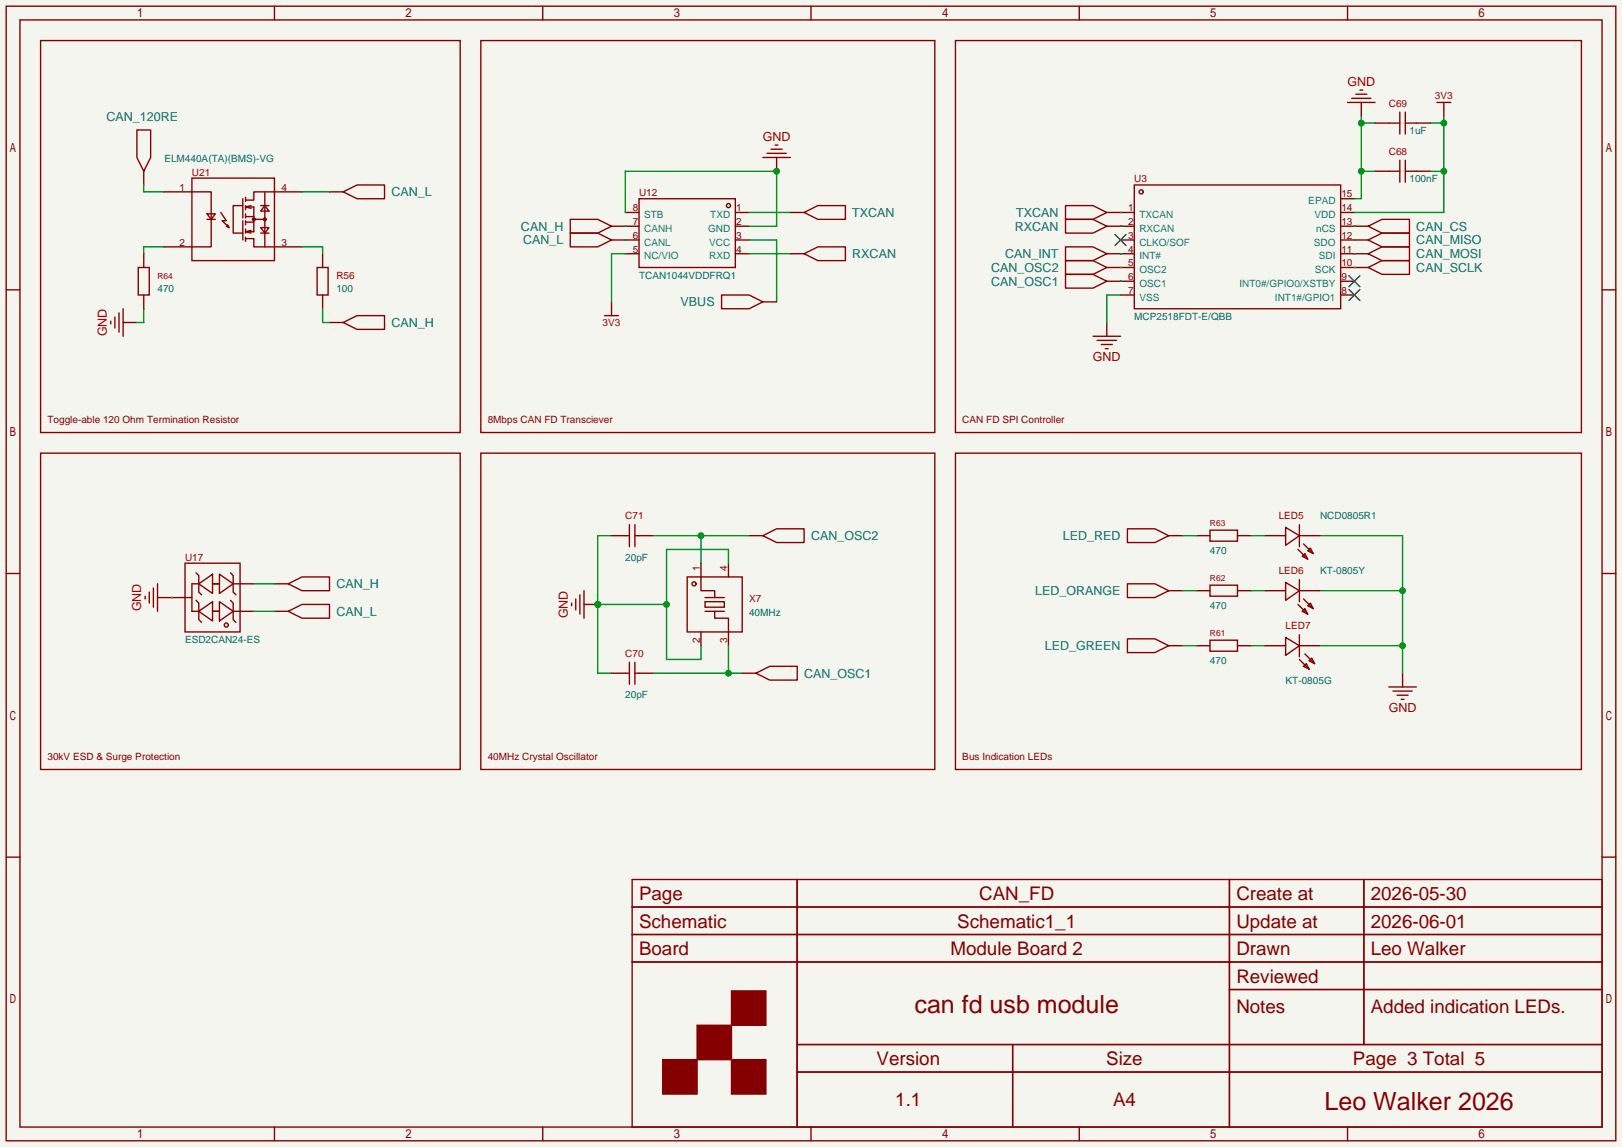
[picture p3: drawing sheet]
<svg xmlns="http://www.w3.org/2000/svg" width="299mm" height="212mm" viewBox="0 0 299 212" stroke-linecap="round" stroke-linejoin="round" font-family="sans-serif">
<path d="M0 0h299.5v211.8h-299.5z" fill="#f5f5f0"/>
<g fill="#850000" stroke="#850000" stroke-width=".25">
<path d="M135.1 183h6.3v6.4h-6.3z"/>
<path d="M128.7 189.4h6.4v6.3h-6.4z"/>
<path d="M122.4 195.7h6.3v6.4h-6.3z"/>
<path d="M135.1 195.7h6.3v6.4h-6.3z"/>
</g>
<g fill="none" stroke="#850000" stroke-width=".25">
<path d="M1.1 1.1h297.2v209.6h-297.2zM3.7 3.7h292.1v204.5h-292.1zM50.7 1.1v2.6M100.2 1.1v2.6M149.7 1.1v2.6M199.3 1.1v2.6M248.8 1.1v2.6M248.8 18.9h5.1M249.6 18.2h3.5M250.3 17.4h2M251.1 16.6h.5M251.3 18.9v2.6"/>
<path d="M206.9 39.2h2.5M209.4 34.2h38.1v22.8h-38.1zM247.5 36.7h2.6M247.5 39.2h2.6M1.1 53.5h2.6M206.9 41.8h2.5M206.9 44.3h2.5M206.9 46.9h2.5M206.9 49.4h2.5M206.9 51.9h2.5M206.9 54.5h2.5M247.5 41.8h5.1"/>
<path d="M247.5 44.3h5.1M247.5 46.9h5.1M247.5 49.4h5.1M247.5 51.9h2.6M247.5 54.5h2.6M252.6 49.4l2.5-1.3h5.1v2.6h-5.1zM252.6 46.9l2.5-1.3h5.1v2.5h-5.1zM252.6 44.3l2.5-1.2h5.1v2.5h-5.1zM252.6 41.8l2.5-1.3h5.1v2.6h-5.1zM295.8 53.5h2.5M1.1 105.9h2.6M295.8 105.9h2.5"/>
<path d="M1.1 158.3h2.6M295.8 158.3h2.5M116.7 162.4h179.1v45.8h-179.1zM116.7 167.5h179.1M116.7 172.6h179.1M116.7 177.7h179.1M147.2 162.4v45.8M227 162.4v45.8M251.8 162.4v30.5M147.2 192.9h148.6M147.2 198h148.6M187 192.9v15.3"/>
<path d="M227 182.8h68.8M50.7 208.2v2.5M100.2 208.2v2.5M149.7 208.2v2.5M199.3 208.2v2.5M248.8 208.2v2.5"/>
<circle cx="210.7" cy="35.4" r=".38"/>
</g>
<path d="M205.9 43.3l2 2M207.9 43.3l-2 2M249 50.9l2.1 2.1M249 53.5l2.1 2M251.1 50.9l-2.1 2.1M251.1 53.5l-2.1 2" fill="none" stroke="#000085" stroke-width=".25"/>
<path d="M251.3 21.5v15.2h-1.2M251.3 31.6h2.6M251.3 22.7h2.6M250.1 49.4h.1M250.1 46.9h.1M250.1 44.3h.1M250.1 41.8h.1" fill="none" stroke="#009600" stroke-width=".25"/>
<g fill="#009600">
<circle cx="251.3" cy="31.6" r=".63"/>
<circle cx="251.3" cy="22.7" r=".63"/>
</g>
<g fill="none" stroke="#850000" stroke-width=".25">
<path d="M115.4 39.2h2.6M118 36.7h17.8v12.7h-17.8zM135.8 39.2h2.5M140.8 29.1h5.1M141.6 28.3h3.6M142.4 27.6h2M143.1 26.8h.5M143.4 29.1v2.5M115.4 46.9h2.6M115.4 41.8h2.6M115.4 44.3h2.6M133.2 54.5h5.1l2.5 1.3-2.5 1.2h-5.1z"/>
<path d="M135.8 46.9h2.5M135.8 41.8h2.5M135.8 44.3h2.5M140.8 55.8h2.6M196.7 45.6h5.1l2.5 1.3-2.5 1.2h-5.1zM204.3 46.9h2.6"/>
<circle cx="134.5" cy="38" r=".38"/>
</g>
<path d="M115.4 39.2v-7.6h28v10.2h-5.1M138.3 39.2h7.6M138.3 44.3h5.1v11.5M206.9 46.9h.1" fill="none" stroke="#009600" stroke-width=".25"/>
<circle cx="143.4" cy="31.6" r=".63" fill="#009600"/>
<path d="M265.3 18.9h2.5M266.6 18.9v2.6M111.6 58.3h2.6M112.9 55.8v2.5M204.3 59.6v2.5M201.8 62.1h5.1M202.6 62.9h3.5M203.3 63.6h2.1M204.1 64.4h.5" fill="none" stroke="#850000" stroke-width=".25"/>
<path d="M264 31.6h2.6M264 22.7h2.6M266.6 21.5v17.7h-16.5M115.4 46.9h-2.5v8.9M206.9 54.5h-2.6v5.1" fill="none" stroke="#009600" stroke-width=".25"/>
<g fill="#009600">
<circle cx="266.6" cy="31.6" r=".63"/>
<circle cx="266.6" cy="22.7" r=".63"/>
</g>
<g fill="none" stroke="#850000" stroke-width=".25">
<path d="M126.9 106.6h10.1v10.1h-10.1zM129.4 104v5.1h2.6v1.3M129.4 116.7v2.6M130.2 111.1h3.5v1h-3.5zM130.2 110.4h3.5M130.2 112.9h3.5M132 112.9v1.3h2.5v5.1M134.5 104v2.6"/>
<circle cx="128.1" cy="107.8" r=".38"/>
</g>
<path d="M134.5 119.3v5M120.5 124.3h16.5" fill="none" stroke="#009600" stroke-width=".25"/>
<circle cx="134.5" cy="124.3" r=".63" fill="#009600"/>
<path d="M120.5 98.9h17.8M129.4 98.9v5.1" fill="none" stroke="#009600" stroke-width=".25"/>
<circle cx="129.4" cy="98.9" r=".63" fill="#009600"/>
<path d="M112.9 98.9h-2.5v25.4h2.5M110.4 111.6h12.7M134.5 104v-2.5h-11.4v20.3h6.3v-2.5" fill="none" stroke="#009600" stroke-width=".25"/>
<g fill="#009600">
<circle cx="123.1" cy="111.6" r=".63"/>
<circle cx="110.4" cy="111.6" r=".63"/>
</g>
<path d="M107.8 111.6h2.6" fill="none" stroke="#850000" stroke-width=".25"/>
<circle cx="110.4" cy="111.6" r=".63" fill="#009600"/>
<g fill="none" stroke="#850000" stroke-width=".25">
<path d="M7.5 7.5h77.5v72.4h-77.5zM88.8 7.5h83.8v72.4h-83.8zM176.4 7.5h115.6v72.4h-115.6zM25.3 24h2.5v5.1l-1.3 2.5-1.2-2.5zM26.5 31.6v2.6M30.4 35.4h8.6v10.2h-8.6M35.4 32.9h15.3v15.2h-15.3zM38.2 39.5h1.6l-.8 1zM40.8 39.2l1 1.6h-.8l1.3 1.2-.3-.5M44.8 38h-1.7v5.1h1.7M44.8 36.7v3.6M45.3 36.4v.8"/>
<path d="M45.3 38v.7M45.3 39.5v.8M45.3 38.2h1.6v4.6h-1.6M45.3 38.2l1.1 .3M46.4 38l-1.1 .2M48.1 38h1.6M48.9 38l.8 1h-1.6zM48.9 35.4v10.2M55.8 35.4h-8.9v1.6h-1.6M60.8 35.4h2.6M63.4 35.4l2.5-1.2h5.1v2.5h-5.1zM145.9 39.2h2.6"/>
<path d="M148.5 39.2l2.5-1.2h5.1v2.5h-5.1zM196.7 38h5.1l2.5 1.2-2.5 1.3h-5.1zM204.3 39.2h2.6M20.4 59.3v.5M21.2 58.5v2.1M22 57.8v3.5M22.7 59.6h2.6M22.7 57v5.1M38.2 40.5h1.6M41.8 41.8l.5 .2M44.8 40.8v3.5M45.3 44.1h1.6v1.5h8.9"/>
<path d="M45.3 40.8v.7M45.3 42.3v.8M45.3 43.8v.8M45.3 40h1.6M45.3 41h1.6M45.3 42.8l1.1 .3M46.4 42.5l-1.1 .3M46.9 40.5h2M48.1 42h1.6l-.8 1.1zM48.1 43.1h1.6M58.5 49.4h2.1v5.1h-2.1zM59.6 46.9v2.5"/>
<path d="M59.6 54.5v2.5M60.8 59.6h2.6M63.4 59.6l2.5-1.3h5.1v2.5h-5.1zM105.3 40.5h5.1l2.5 1.3-2.5 1.3h-5.1zM105.3 43.1h5.1l2.5 1.2-2.5 1.3h-5.1zM112.9 41.8h2.5M112.9 44.3h2.5M145.9 46.9h2.6M148.5 46.9l2.5-1.3h5.1v2.5h-5.1zM196.7 40.5h5.1l2.5 1.3-2.5 1.3h-5.1zM196.7 50.7h5.1l2.5 1.2-2.5 1.3h-5.1zM196.7 48.1h5.1l2.5 1.3-2.5 1.3h-5.1z"/>
<path d="M204.3 41.8h2.6M204.3 51.9h2.6M204.3 49.4h2.6M7.5 83.7h77.5v58.4h-77.5zM88.8 83.7h83.8v58.4h-83.8zM138.3 98.9h2.5M140.8 98.9l2.6-1.2h5.1v2.5h-5.1zM176.4 83.7h115.6v58.4h-115.6zM208.2 97.7h5l2.6 1.2-2.6 1.3h-5zM215.8 98.9h2.5M220.9 98.9h2.5M223.4 97.9h5.1v2h-5.1z"/>
<path d="M228.5 98.9h2.5M26.8 110.1v.5M27.6 109.3v2.1M28.3 108.6v3.5M29.1 110.4h6.3M29.1 107.8v5.1M34.2 104h10.1v12.7h-10.1zM36.2 110.9l.5 .5v3l.5 .5M36.2 105.8l.5 .5v3l.5 .6M36.7 112.9l2.5-1.8v3.6zM36.7 107.8l2.5-1.8v3.6zM36.7 107.8h-1.3v5.1h1.3"/>
<path d="M39.2 107.8h1.3M39.2 112.9h1.3M40.5 111.1l2.6 1.8-2.6 1.8zM40.5 106l2.6 1.8-2.6 1.8zM42.5 110.9l.6 .5v3l.5 .5M42.5 105.8l.6 .5v3l.5 .6M43.1 107.8h3.8M43.1 112.9h3.8M50.7 107.8h2.5M50.7 112.9h2.5M53.2 107.8l2.6-1.2h5v2.5h-5zM53.2 112.9l2.6-1.3h5v2.6h-5z"/>
<path d="M105.5 111.4v.5M106.3 110.6v2M107.1 109.9v3.5M107.8 109.1v5.1M208.2 118h5l2.6 1.3-2.6 1.2h-5zM208.2 107.8h5l2.6 1.3-2.6 1.3h-5zM215.8 119.3h2.5M215.8 109.1h2.5M220.9 119.3h2.5M220.9 109.1h2.5M223.4 118.2h5.1v2.1h-5.1zM223.4 108.1h5.1v2h-5.1z"/>
<path d="M228.5 119.3h2.5M228.5 109.1h2.5M137 124.3h2.6M139.6 124.3l2.5-1.2h5.1v2.5h-5.1zM256.4 126.9h5.1M257.2 127.6h3.5M257.9 128.4h2.1M258.7 129.2h.5M259 124.3v2.6"/>
<circle cx="46.9" cy="40.5" r=".25"/>
<circle cx="48.9" cy="40.5" r=".25"/>
<circle cx="41.8" cy="115.4" r=".38"/>
</g>
<g fill="none" stroke="#009600" stroke-width=".25">
<path d="M26.5 34.2v1.2h3.9M55.8 35.4h5M206.9 39.2h.1M26.5 57v2.6h-1.2M30.4 45.6h-3.9v1.3M55.8 45.6h3.8v1.3M59.6 57v2.6h1.2M115.4 41.8h.1M115.4 44.3h.1M138.3 46.9h7.6M206.9 41.8h.1M206.9 51.9h.1"/>
<path d="M206.9 49.4h.1M218.3 98.9h2.6M231 98.9h2.6M243.7 98.9h15.3v25.4M31.6 110.4h.1M46.9 107.8h3.8M46.9 112.9h3.8M218.3 109.1h2.6M218.3 119.3h2.6M231 109.1h2.6M231 119.3h2.6M243.7 109.1h15.3"/>
<path d="M243.7 119.3h15.3"/>
</g>
<g fill="#009600">
<circle cx="259" cy="119.3" r=".63"/>
<circle cx="259" cy="109.1" r=".63"/>
</g>
<g fill="none" stroke="#850000" stroke-width=".25">
<path d="M253.9 31.6h4.5M253.9 22.7h4.5M258.4 20.7v4.1M258.4 29.6v4.1M259.5 31.6h4.5M259.5 20.7v4.1M259.5 29.6v4.1M259.5 22.7h4.5M25.5 49.4h2.1v5.1h-2.1zM26.5 46.9v2.5M26.5 54.5v2.5M112.9 98.9h3.3"/>
<path d="M116.2 96.9v4.1M117.2 96.9v4.1M117.2 98.9h3.3M233.6 98.9h3.8M237.4 97.4l2.5 1.5-2.5 1.8zM239.9 98.9h3.8M239.9 96.9v4.1M233.6 109.1h3.8M233.6 119.3h3.8M237.4 107.6l2.5 1.5-2.5 1.8zM237.4 117.7l2.5 1.6-2.5 1.7zM239.6 101.5l1.8 1.8"/>
<path d="M239.6 111.6l1.8 1.8M239.9 107.1v4M239.9 117.2v4.1M239.9 109.1h3.8M239.9 119.3h3.8M240.4 102.7l.5-.5 .5 1.1zM240.4 112.9l.5-.5 .5 1zM240.7 100.5l1.7 1.7M240.7 110.6l1.7 1.8M241.4 101.7l.5-.5 .5 1zM241.4 111.9l.5-.5 .5 1zM112.9 124.3h3.3"/>
<path d="M116.2 122.3v4.1M117.2 122.3v4.1M117.2 124.3h3.3M239.9 121.8l1.8 1.8M240.7 123.1l.5-.5 .5 1zM240.9 120.8l1.8 1.8M241.7 122l.5-.5 .5 1.1z"/>
</g>
<g font-size="4.6" fill="#840000">
<text x="168.8" y="187.1">can fd usb module</text>
<text x="244.6" y="204.9">Leo Walker 2026</text>
</g>
<g font-size="3.5" fill="#840000">
<text x="118" y="166.2">Page</text>
<text x="180.8" y="166.2">CAN_FD</text>
<text x="228.3" y="166.2">Create at</text>
<text x="253.1" y="166.2">2026-05-30</text>
<text x="118" y="171.3">Schematic</text>
<text x="176.7" y="171.3">Schematic1_1</text>
<text x="228.3" y="171.3">Update at</text>
<text x="253.1" y="171.3">2026-06-01</text>
<text x="118" y="176.4">Board</text>
<text x="175.5" y="176.4">Module Board 2</text>
<text x="228.3" y="176.4">Drawn</text>
<text x="253.1" y="176.4">Leo Walker</text>
<text x="228.3" y="181.5">Reviewed</text>
<text x="228.3" y="187">Notes</text>
<text x="253.1" y="187">Added indication LEDs.</text>
<text x="161.8" y="196.7">Version</text>
<text x="204.2" y="196.7">Size</text>
<text x="249.8" y="196.7">Page 3 Total 5</text>
<text x="165.3" y="204.3">1.1</text>
<text x="205.5" y="204.3">A4</text>
</g>
<g font-size="2.3" fill="#a90000">
<text x="248.8" y="15.9">GND</text>
<text x="140.8" y="26.1">GND</text>
<text x="19.7" y="62.1" transform="rotate(-90 19.7 62.1)">GND</text>
<text x="201.8" y="66.7">GND</text>
<text x="26.1" y="112.9" transform="rotate(-90 26.1 112.9)">GND</text>
<text x="104.8" y="114.2" transform="rotate(-90 104.8 114.2)">GND</text>
<text x="256.4" y="131.5">GND</text>
</g>
<g font-size="2.3" fill="#006464">
<text x="19.7" y="22.3">CAN_120RE</text>
<text x="72.3" y="36.2">CAN_L</text>
<text x="157.4" y="40.1">TXCAN</text>
<text x="187.6" y="40.1">TXCAN</text>
<text x="96.2" y="42.6">CAN_H</text>
<text x="96.6" y="45.1">CAN_L</text>
<text x="157.4" y="47.7">RXCAN</text>
<text x="185.6" y="47.7">CAN_INT</text>
<text x="187.4" y="42.6">RXCAN</text>
<text x="261.5" y="47.7">CAN_MOSI</text>
<text x="261.5" y="45.1">CAN_MISO</text>
<text x="261.5" y="42.6">CAN_CS</text>
<text x="183" y="52.8">CAN_OSC1</text>
<text x="183" y="50.2">CAN_OSC2</text>
<text x="261.5" y="50.2">CAN_SCLK</text>
<text x="125.7" y="56.6">VBUS</text>
<text x="72.3" y="60.4">CAN_H</text>
<text x="149.7" y="99.7">CAN_OSC2</text>
<text x="196.2" y="99.7">LED_RED</text>
<text x="62.1" y="108.6">CAN_H</text>
<text x="62.1" y="113.7">CAN_L</text>
<text x="191.1" y="109.9">LED_ORANGE</text>
<text x="148.5" y="125.1">CAN_OSC1</text>
<text x="192.9" y="120.1">LED_GREEN</text>
</g>
<g font-size="1.8" fill="#a90000">
<text x="256.4" y="19.7">C69</text>
<text x="264.9" y="18.2">3V3</text>
<text x="256.4" y="28.6">C68</text>
<text x="35.4" y="32.4">U21</text>
<text x="209.4" y="33.7">U3</text>
<text x="118" y="36.2">U12</text>
<text x="62.1" y="51.5">R56</text>
<text x="111.3" y="60.1">3V3</text>
<text x="115.4" y="95.9">C71</text>
<text x="236.1" y="95.9">LED5</text>
<text x="34.2" y="103.6">U17</text>
<text x="236.1" y="106.1">LED6</text>
<text x="138.3" y="111.2">X7</text>
<text x="237.4" y="116.3">LED7</text>
<text x="115.4" y="121.3">C70</text>
</g>
<g font-size="1.8" fill="#006464">
<text x="30.4" y="29.9">ELM440A(TA)(BMS)-VG</text>
<text x="260.2" y="24.8">1uF</text>
<text x="260.2" y="33.7">100nF</text>
<text x="118" y="51.5">TCAN1044VDDFRQ1</text>
<text x="29.1" y="54">470</text>
<text x="62.1" y="54">100</text>
<text x="209.4" y="59.1">MCP2518FDT-E/QBB</text>
<text x="243.7" y="95.9">NCD0805R1</text>
<text x="115.4" y="103.6">20pF</text>
<text x="223.4" y="102.3">470</text>
<text x="243.7" y="106.1">KT-0805Y</text>
<text x="138.3" y="113.7">40MHz</text>
<text x="223.4" y="112.4">470</text>
<text x="34.2" y="118.8">ESD2CAN24-ES</text>
<text x="223.4" y="122.6">470</text>
<text x="115.4" y="129">20pF</text>
<text x="237.4" y="126.4">KT-0805G</text>
</g>
<g font-size="1.8" fill="#840000">
<text x="33.1" y="35.2">1</text>
<text x="51.9" y="35.2">4</text>
<text x="116.8" y="41.6">7</text>
<text x="116.8" y="39">8</text>
<text x="135.9" y="39">1</text>
<text x="135.9" y="41.6">2</text>
<text x="208.3" y="41.6">2</text>
<text x="208.3" y="39">1</text>
<text x="247.6" y="36.5">15</text>
<text x="247.6" y="39">14</text>
<text x="247.6" y="41.6">13</text>
<text x="33.1" y="45.4">2</text>
<text x="51.9" y="45.4">3</text>
<text x="116.8" y="46.6">5</text>
<text x="116.8" y="44.1">6</text>
<text x="135.9" y="44.1">3</text>
<text x="135.9" y="46.6">4</text>
<text x="208.3" y="46.6">4</text>
<text x="208.3" y="44.1">3</text>
<text x="247.6" y="44.1">12</text>
<text x="247.6" y="46.6">11</text>
<text x="208.3" y="51.7">6</text>
<text x="208.3" y="49.2">5</text>
<text x="247.6" y="49.2">10</text>
<text x="247.6" y="51.7">9</text>
<text x="208.3" y="54.3">7</text>
<text x="247.6" y="54.3">8</text>
<text x="8.8" y="78.2">Toggle-able 120 Ohm Termination Resistor</text>
<text x="90" y="78.2">8Mbps CAN FD Transciever</text>
<text x="177.7" y="78.2">CAN FD SPI Controller</text>
<text x="129.2" y="105.5" transform="rotate(-90 129.2 105.5)">1</text>
<text x="134.3" y="105.5" transform="rotate(-90 134.3 105.5)">4</text>
<text x="129.2" y="118.8" transform="rotate(-90 129.2 118.8)">2</text>
<text x="134.3" y="118.8" transform="rotate(-90 134.3 118.8)">3</text>
<text x="8.8" y="140.4">30kV ESD &amp; Surge Protection</text>
<text x="90" y="140.4">40MHz Crystal Oscillator</text>
<text x="177.7" y="140.4">Bus Indication LEDs</text>
</g>
<g font-size="1.8" fill="#008484">
<text x="118.9" y="40.3">STB</text>
<text x="131.1" y="40.3">TXD</text>
<text x="210.4" y="40.3">TXCAN</text>
<text x="241.6" y="37.7">EPAD</text>
<text x="242.7" y="40.3">VDD</text>
<text x="118.9" y="47.9">NC/VIO</text>
<text x="118.9" y="45.4">CANL</text>
<text x="118.9" y="42.8">CANH</text>
<text x="130.7" y="42.8">GND</text>
<text x="130.9" y="45.4">VCC</text>
<text x="130.9" y="47.9">RXD</text>
<text x="210.4" y="47.9">INT#</text>
<text x="210.4" y="45.4">CLKO/SOF</text>
<text x="210.4" y="42.8">RXCAN</text>
<text x="242.6" y="45.4">SDO</text>
<text x="243" y="42.8">nCS</text>
<text x="243.5" y="47.9">SDI</text>
<text x="210.4" y="53">OSC1</text>
<text x="210.4" y="50.4">OSC2</text>
<text x="228.8" y="53">INT0#/GPIO0/XSTBY</text>
<text x="242.8" y="50.4">SCK</text>
<text x="210.4" y="55.5">VSS</text>
<text x="235.4" y="55.5">INT1#/GPIO1</text>
</g>
<g font-size="1.6" fill="#a90000">
<text x="29.1" y="51.5">R64</text>
<text x="223.4" y="97.2">R63</text>
<text x="223.4" y="107.4">R62</text>
<text x="223.4" y="117.5">R61</text>
</g>
</svg>
